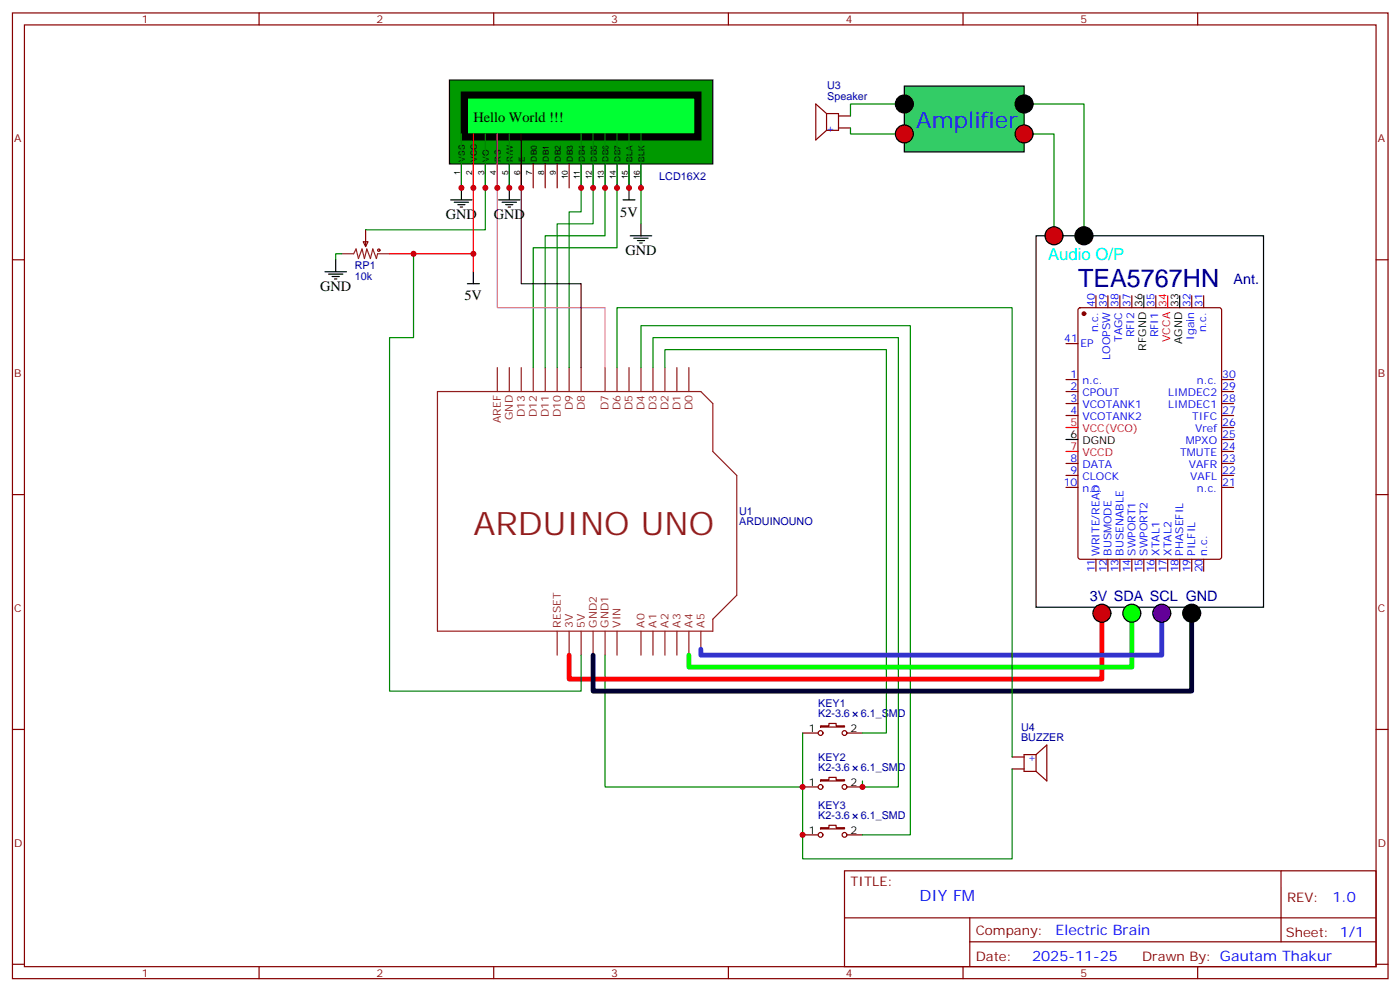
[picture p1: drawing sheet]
<svg xmlns="http://www.w3.org/2000/svg" width="413mm" height="292mm" viewBox="0 0 413 292" stroke-linecap="round" stroke-linejoin="round" font-family="sans-serif">
<g fill="none" stroke="#870000" stroke-width=".35">
<path d="M3.7 3.8h405.3v284.3h-405.3zM7.2 7.3h398.3v277.3h-398.3zM76.3 3.8v3.5M145.5 3.8v3.5M214.6 3.8v3.5M283.8 3.8v3.5M352.9 3.8v3.5M3.7 76.5h3.5M405.5 76.5h3.5M317.9 90.8l.4-.2h41l.6 .4 .1 73-.5 .6-41.2 .1-.6-.5-.1-72.9zM322.9 87.1v3.5M326.5 87.1v3.5"/>
<path d="M330 87.1v3.5M333.5 87.1v3.5M340.6 87.1v3.5M351.2 87.1v3.5M354.7 87.1v3.5M314.1 111.8h3.5M314.1 115.3h3.5M314.1 118.8h3.5M314.1 101.2h3.5M360 111.8h3.5M360 115.3h3.5M360 118.8h3.5"/>
<path d="M314.1 122.3h3.5M314.1 136.5h3.5M314.1 140h3.5M360 122.3h3.5M360 136.5h3.5M360 140h3.5M360 132.9h3.5M360 129.4h3.5M360 125.9h3.5M3.7 145.6h3.5M314.1 143.5h3.5M360 143.5h3.5"/>
<path d="M405.5 145.6h3.5M322.9 164.7v3.5M326.5 164.7v3.5M330 164.7v3.5M333.5 164.7v3.5M337 164.7v3.5M340.6 164.7v3.5M344.1 164.7v3.5M347.6 164.7v3.5M351.2 164.7v3.5M354.7 164.7v3.5M3.7 214.8h3.5"/>
<path d="M405.5 214.8h3.5M298.2 226.4h3.6M298.2 222.9h3.6M305.3 222.2h-3.5v4.9h3.5M305.3 222.2v4.9M305.3 222.2l3.2-2.8v10.5l-3.2-2.8M248.8 256.4h156.7v28.2h-156.7zM377.5 256.4v20.9M248.9 270.2h156.5M285.8 277.3h119.6M285.8 270.2v14.2M3.7 283.9h3.5"/>
<path d="M76.3 284.6v3.5M145.5 284.6v3.5M214.6 284.6v3.5M283.8 284.6v3.5M352.9 284.6v3.5M405.5 283.9h3.5"/>
</g>
<g fill="none" stroke="#8c2424" stroke-width=".35">
<path d="M128.9 115.3h77.6l3.5 3.5v14.1l7.1 7.1v35.3l-7.1 7v3.5h-81.1zM146.5 108.2v7.1M150.1 108.2v7.1M153.6 108.2v7.1M157.1 108.2v7.1M160.7 108.2v7.1M164.2 108.2v7.1M167.7 108.2v7.1M171.2 108.2v7.1M178.3 108.2v7.1M181.8 108.2v7.1M185.3 108.2v7.1"/>
<path d="M188.9 108.2v7.1M192.4 108.2v7.1M195.9 108.2v7.1M199.5 108.2v7.1M203 108.2v7.1M164.2 185.8v7.1M167.7 185.8v7.1M171.2 185.8v7.1M174.8 185.8v7.1M178.3 185.8v7.1M181.8 185.8v7.1M188.9 185.8v7.1"/>
<path d="M192.4 185.8v7.1M195.9 185.8v7.1M199.5 185.8v7.1M203 185.8v7.1M206.5 185.8v7.1"/>
</g>
<circle cx="319.4" cy="92.4" r=".53" fill="#870000" stroke="#870000" stroke-width=".35"/>
<path d="M344.1 87.1v3.5M314.1 125.9h3.5M314.1 132.9h3.5" fill="none" stroke="#f00" stroke-width=".35"/>
<path d="M337 87.1v3.5M347.6 87.1v3.5M314.1 129.4h3.5" fill="none" stroke="#000" stroke-width=".35"/>
<path d="M132.4 23.6h77.6v24.7h-77.6z" fill="#090" stroke="#000" stroke-width=".35"/>
<g fill="none" stroke="#870000" stroke-width=".35">
<path d="M136 48.3v7M139.5 48.3v7M143 48.3v7M146.5 48.3v7M150.1 48.3v7M153.6 48.3v7M157.1 48.3v7M160.7 48.3v7M164.2 48.3v7M167.7 48.3v7M171.2 48.3v7M174.8 48.3v7"/>
<path d="M178.3 48.3v7M181.8 48.3v7M185.3 48.3v7M188.9 48.3v7"/>
</g>
<path d="M136 27.1h70.5v14.1h-70.5z" fill="#000" stroke="#000" stroke-width=".35"/>
<path d="M137.7 28.9h67.1v10.5h-67.1z" fill="none" stroke="#000" stroke-width=".35"/>
<path d="M137.7 28.9h67.1v10.5h-67.1z" fill="#0f3" stroke="#000" stroke-width=".35"/>
<g fill="none" stroke="#870000" stroke-width=".35">
<path d="M107 71.2h1.4l-.7 1.4zM107.7 67.7v4.9M236.5 215.8h4.6M241.8 213.7h2.5v-.7h2.1v.7h2.4v.4h-7zM249.6 215.8h4.5M236.5 231.7h4.6M241.8 229.6h2.5v-.7h2.1v.7h2.4v.3h-7zM249.6 231.7h4.5M236.5 245.8h4.6M241.8 243.7h2.5v-.7h2.1v.7h2.4v.4h-7zM249.6 245.8h4.5"/>
<circle cx="241.8" cy="215.8" r=".71"/>
<circle cx="248.8" cy="215.8" r=".71"/>
<circle cx="241.8" cy="231.7" r=".71"/>
<circle cx="248.8" cy="231.7" r=".71"/>
<circle cx="241.8" cy="245.8" r=".71"/>
<circle cx="248.8" cy="245.8" r=".71"/>
</g>
<g fill="none" stroke="#008700" stroke-width=".35">
<path d="M136 39.4v15.9M143 39.4v28.3h-35.3M150.1 39.4v15.9M171.2 39.4v23h-3.5v45.8M174.8 39.4v26.5h-10.6v42.3M178.3 39.4v30h-17.6v38.8M181.8 39.4v33.6h-24.7v35.2M185.3 39.4v15.9M188.9 39.4v26.5M100.7 74.7h-1.8v1.8M181.8 108.2v-17.6h116.4v132.3M188.9 108.2v-12.3h79.4v149.9h-14.2"/>
<path d="M192.4 108.2v-8.8h72.3v132.3h-10.6v-1.8M195.9 108.2v-5.3h65.3v112.9h-7.1M178.3 192.9v38.8h58.2M236.5 215.8v37.1h61.7v-26.5"/>
</g>
<g fill="none" stroke="#000" stroke-width=".35">
<path d="M132.8 58.8h6.3M133.8 59.5h4.3M136 55.3v3.5M146.9 58.8h6.3M148 59.5h4.2M150.1 55.3v3.5M183.6 58.8h3.5M185.3 55.3v3.5M98.9 76.5v3.5M134.9 60.3h2.1M135.6 61h.7M149 60.3h2.1"/>
<path d="M149.7 61h.7M185.7 69.4h6.4M186.8 70.1h4.2M187.8 70.8h2.1M188.5 71.5h.7M188.9 65.9v3.5M305.3 69.4h67v109.4h-67zM95.7 80h6.4M96.8 80.7h4.2M97.9 81.4h2.1M98.6 82.1h.7M137.7 83.5h3.6"/>
<path d="M139.5 80v3.5"/>
</g>
<path d="M324.7 178.8v21.2h-157v-7.1" fill="none" stroke="#f00" stroke-width="1.4"/>
<path d="M351.2 178.8v24.7h-176.4v-10.6" fill="none" stroke="#003" stroke-width="1.4"/>
<circle cx="111.6" cy="73.7" r=".35" fill="none" stroke="#a10000" stroke-width=".35"/>
<path d="M100.7 74.7h3.5l.7-1.4 .7 2.8 1.1-2.8 .7 2.8 .7-2.8 1 2.8 .8-2.8 1 2.8 .4-1.4h3.5" fill="none" stroke="#8c2424" stroke-width=".35"/>
<path d="M146.5 39.4v51.2h31.8v17.6" fill="none" stroke="#f0f" stroke-width=".35"/>
<path d="M153.6 39.4v44.1h17.6v24.7" fill="none" stroke="#300" stroke-width=".35"/>
<path d="M139.5 39.4v35.3M114.8 74.7h24.7v5.3" fill="none" stroke="#f00" stroke-width=".35"/>
<path d="M333.5 178.8v17.6h-130.5v-3.5" fill="none" stroke="#0f0" stroke-width="1.4"/>
<path d="M342.3 179.1v13.8h-135.8v-1.8" fill="none" stroke="#33c" stroke-width="1.4"/>
<path d="M266.5 25.3h35.3v19.4h-35.3z" fill="#3c6" stroke="#000" stroke-width=".35"/>
<path d="M300 39.4h10.6v28.3M300 30.6h19.4v37.1" fill="none" stroke="#008700" stroke-width=".35"/>
<circle cx="319.4" cy="69.4" r="2.65" fill="#000" stroke="#000" stroke-width=".35"/>
<g fill="#c00" stroke="#000" stroke-width=".35">
<circle cx="310.6" cy="69.4" r="2.65"/>
<circle cx="301.8" cy="39.4" r="2.65"/>
</g>
<circle cx="301.8" cy="30.6" r="2.65" fill="#000" stroke="#000" stroke-width=".35"/>
<path d="M243.6 33.4h3.5v5h-3.5M243.6 33.4v5M243.6 33.4l-3.2-2.8v10.6l3.2-2.8M247.1 34.1h3.5M247.1 37.7h3.5" fill="none" stroke="#870000" stroke-width=".35"/>
<path d="M250.6 37.7v1.7h14.1M264.7 30.6h-14.1v3.5" fill="none" stroke="#008700" stroke-width=".35"/>
<circle cx="266.5" cy="39.4" r="2.65" fill="#c00" stroke="#000" stroke-width=".35"/>
<g fill="#000" stroke="#000" stroke-width=".35">
<circle cx="266.5" cy="30.6" r="2.65"/>
<circle cx="351.2" cy="180.6" r="2.65"/>
</g>
<path d="M121.8 74.7v24.7h-7v104.1h56.4v-10.6" fill="none" stroke="#008700" stroke-width=".35"/>
<circle cx="342.3" cy="180.6" r="2.65" fill="#60c" stroke="#000" stroke-width=".35"/>
<circle cx="333.5" cy="180.6" r="2.65" fill="#0f0" stroke="#000" stroke-width=".35"/>
<circle cx="324.7" cy="180.6" r="2.65" fill="#c00" stroke="#000" stroke-width=".35"/>
<g fill="#c00">
<circle cx="254.1" cy="231.7" r=".88"/>
<circle cx="236.5" cy="231.7" r=".88"/>
<circle cx="236.5" cy="245.8" r=".88"/>
<circle cx="139.5" cy="74.7" r=".88"/>
<circle cx="136" cy="55.3" r=".88"/>
<circle cx="139.5" cy="55.3" r=".88"/>
<circle cx="143" cy="55.3" r=".88"/>
<circle cx="146.5" cy="55.3" r=".88"/>
<circle cx="150.1" cy="55.3" r=".88"/>
<circle cx="153.6" cy="55.3" r=".88"/>
<circle cx="171.2" cy="55.3" r=".88"/>
<circle cx="174.8" cy="55.3" r=".88"/>
<circle cx="178.3" cy="55.3" r=".88"/>
<circle cx="181.8" cy="55.3" r=".88"/>
<circle cx="185.3" cy="55.3" r=".88"/>
<circle cx="188.9" cy="55.3" r=".88"/>
<circle cx="121.8" cy="74.7" r=".88"/>
</g>
<text font-size="9.5" fill="#8d2323" x="139.5" y="157.6">ARDUINO UNO</text>
<text font-size="7.4" fill="#000080" x="317.7" y="84.4">TEA5767HN</text>
<text font-size="6.7" fill="#00f" x="270" y="37.7">Amplifier</text>
<text font-size="4.9" fill="#0ff" x="308.8" y="76.5">Audio O/P</text>
<text font-size="4.6" fill="#00f" x="270.9" y="265.4">DIY FM</text>
<g font-size="4.2">
<text x="139.5" y="35.9">Hello World !!!</text>
<text x="131.4" y="64.5">GND</text>
<text x="145.5" y="64.5">GND</text>
<text x="182.8" y="63.8">5V</text>
<text x="184.3" y="75.1">GND</text>
<text x="94.3" y="85.7">GND</text>
<text x="136.8" y="88.5">5V</text>
</g>
<g font-size="4.2" fill="#000080">
<text x="363.5" y="83.5">Ant.</text>
<text x="321.2" y="177">3V SDA SCL GND</text>
</g>
<g font-size="4.2" fill="#00f">
<text x="392.6" y="265.7">1.0</text>
<text x="311" y="275.2">Electric Brain</text>
<text x="304.1" y="283">2025-11-25</text>
</g>
<g font-size="3.9" fill="#800">
<text x="250.6" y="261">TITLE:</text>
<text x="379.2" y="265.7">REV:</text>
<text x="287.5" y="275.2">Company:</text>
<text x="378.9" y="275.8">Sheet: 1/1</text>
<text x="287.5" y="282.9">Date:</text>
<text x="336.6" y="282.9">Drawn By: Gautam Thakur</text>
</g>
<g font-size="3.2" fill="#800">
<text x="41.8" y="6.8">1</text>
<text x="110.9" y="6.8">2</text>
<text x="180.1" y="6.8">3</text>
<text x="249.2" y="6.8">4</text>
<text x="318.3" y="6.8">5</text>
<text x="4.2" y="41.9">A</text>
<text x="406" y="41.9">A</text>
<text x="4.2" y="111.1">B</text>
<text x="406" y="111.1">B</text>
<text x="4.2" y="180.2">C</text>
<text x="406" y="180.2">C</text>
<text x="4.2" y="249.3">D</text>
<text x="406" y="249.3">D</text>
<text x="41.8" y="287.6">1</text>
<text x="110.9" y="287.6">2</text>
<text x="180.1" y="287.6">3</text>
<text x="249.2" y="287.6">4</text>
<text x="318.3" y="287.6">5</text>
</g>
<g font-size="3.2" fill="#000080">
<text x="243.7" y="29.6">Speaker</text>
<text x="243.7" y="26.3">U3</text>
<text x="194.3" y="52.9">LCD16X2</text>
<text x="104.5" y="82.3">10k</text>
<text x="104.5" y="79.1">RP1</text>
<text x="217.8" y="154.7">ARDUINOUNO</text>
<text x="217.8" y="151.8">U1</text>
<text x="241.1" y="208.1">KEY1</text>
<text x="241.1" y="211.2">K2-3.6</text>
<text x="253.6" y="211.2">6.1_SMD</text>
<text x="300.9" y="215.1">U4</text>
<text x="300.9" y="218.3">BUZZER</text>
<text x="241.1" y="227.1">K2-3.6</text>
<text x="241.1" y="223.9">KEY2</text>
<text x="253.6" y="227.1">6.1_SMD</text>
<text x="241.1" y="238.1">KEY3</text>
<text x="241.1" y="241.2">K2-3.6</text>
<text x="253.6" y="241.2">6.1_SMD</text>
</g>
<g font-size="3.2" fill="#00f">
<text x="243.4" y="38.7">+</text>
<text x="322.6" y="90.4" transform="rotate(-90 322.6 90.4)">40</text>
<text x="326.1" y="90.4" transform="rotate(-90 326.1 90.4)">39</text>
<text x="329.6" y="90.4" transform="rotate(-90 329.6 90.4)">38</text>
<text x="333.2" y="90.4" transform="rotate(-90 333.2 90.4)">37</text>
<text x="340.2" y="90.4" transform="rotate(-90 340.2 90.4)">35</text>
<text x="350.8" y="90.4" transform="rotate(-90 350.8 90.4)">32</text>
<text x="354.3" y="90.4" transform="rotate(-90 354.3 90.4)">31</text>
<text x="313.6" y="100.8">41</text>
<text x="323.6" y="97.9" transform="rotate(-90 323.6 97.9)">n.c.</text>
<text x="330.7" y="100.7" transform="rotate(-90 330.7 100.7)">TAGC</text>
<text x="334.2" y="99.3" transform="rotate(-90 334.2 99.3)">RFI2</text>
<text x="341.3" y="99.3" transform="rotate(-90 341.3 99.3)">RFI1</text>
<text x="351.9" y="100" transform="rotate(-90 351.9 100)">Igain</text>
<text x="355.4" y="97.9" transform="rotate(-90 355.4 97.9)">n.c.</text>
<text x="318.3" y="102.2">EP</text>
<text x="327.2" y="105.9" transform="rotate(-90 327.2 105.9)">LOOPSW</text>
<text x="315.4" y="111.4">1</text>
<text x="318.9" y="113.2">n.c.</text>
<text x="352.7" y="113.2">n.c.</text>
<text x="360.2" y="111.4">30</text>
<text x="315.4" y="114.9">2</text>
<text x="315.4" y="118.5">3</text>
<text x="318.9" y="116.7">CPOUT</text>
<text x="344.2" y="116.7">LIMDEC2</text>
<text x="360.2" y="118.5">28</text>
<text x="360.2" y="114.9">29</text>
<text x="315.4" y="122">4</text>
<text x="318.9" y="120.2">VCOTANK1</text>
<text x="318.9" y="123.8">VCOTANK2</text>
<text x="344.2" y="120.2">LIMDEC1</text>
<text x="351.3" y="123.8">TIFC</text>
<text x="360.2" y="125.5">26</text>
<text x="360.2" y="122">27</text>
<text x="349.4" y="130.8">MPXO</text>
<text x="352.1" y="127.3">Vref</text>
<text x="360.2" y="129">25</text>
<text x="315.4" y="136.1">8</text>
<text x="318.9" y="137.9">DATA</text>
<text x="347.8" y="134.3">TMUTE</text>
<text x="350.3" y="137.9">VAFR</text>
<text x="360.2" y="136.1">23</text>
<text x="360.2" y="132.6">24</text>
<text x="313.4" y="143.2">10</text>
<text x="315.4" y="139.6">9</text>
<text x="318.9" y="141.4">CLOCK</text>
<text x="350.7" y="141.4">VAFL</text>
<text x="360.2" y="143.2">21</text>
<text x="360.2" y="139.6">22</text>
<text x="318.9" y="144.9">n.c.</text>
<text x="352.7" y="144.9">n.c.</text>
<text x="324" y="163.6" transform="rotate(-90 324 163.6)">WRITE/READ</text>
<text x="327.5" y="163.6" transform="rotate(-90 327.5 163.6)">BUSMODE</text>
<text x="331" y="163.6" transform="rotate(-90 331 163.6)">BUSENABLE</text>
<text x="334.6" y="163.6" transform="rotate(-90 334.6 163.6)">SWPORT1</text>
<text x="338.1" y="163.6" transform="rotate(-90 338.1 163.6)">SWPORT2</text>
<text x="341.6" y="163.6" transform="rotate(-90 341.6 163.6)">XTAL1</text>
<text x="345.2" y="163.6" transform="rotate(-90 345.2 163.6)">XTAL2</text>
<text x="348.7" y="163.6" transform="rotate(-90 348.7 163.6)">PHASEFIL</text>
<text x="352.2" y="163.6" transform="rotate(-90 352.2 163.6)">PILFIL</text>
<text x="355.7" y="163.6" transform="rotate(-90 355.7 163.6)">n.c.</text>
<text x="322.6" y="168.5" transform="rotate(-90 322.6 168.5)">11</text>
<text x="326.1" y="168.5" transform="rotate(-90 326.1 168.5)">12</text>
<text x="329.6" y="168.5" transform="rotate(-90 329.6 168.5)">13</text>
<text x="333.2" y="168.5" transform="rotate(-90 333.2 168.5)">14</text>
<text x="336.7" y="168.5" transform="rotate(-90 336.7 168.5)">15</text>
<text x="340.2" y="168.5" transform="rotate(-90 340.2 168.5)">16</text>
<text x="343.7" y="168.5" transform="rotate(-90 343.7 168.5)">17</text>
<text x="347.3" y="168.5" transform="rotate(-90 347.3 168.5)">18</text>
<text x="350.8" y="168.5" transform="rotate(-90 350.8 168.5)">19</text>
<text x="354.3" y="168.5" transform="rotate(-90 354.3 168.5)">20</text>
<text x="302.8" y="223.9">+</text>
</g>
<g font-size="3.2">
<text x="336.7" y="90.4" transform="rotate(-90 336.7 90.4)">36</text>
<text x="347.3" y="90.4" transform="rotate(-90 347.3 90.4)">33</text>
<text x="348.3" y="101.3" transform="rotate(-90 348.3 101.3)">AGND</text>
<text x="337.7" y="103.2" transform="rotate(-90 337.7 103.2)">RFGND</text>
<text x="315.4" y="129">6</text>
<text x="318.9" y="130.8">DGND</text>
<text x="238.4" y="215.5">1</text>
<text x="250.6" y="215.5">2</text>
<text x="238.4" y="231.4">1</text>
<text x="250.6" y="231.4">2</text>
<text x="238.4" y="245.5">1</text>
<text x="250.6" y="245.5">2</text>
</g>
<g font-size="3.2" fill="#f00">
<text x="343.7" y="90.4" transform="rotate(-90 343.7 90.4)">34</text>
<text x="344.8" y="100.7" transform="rotate(-90 344.8 100.7)">VCCA</text>
<text x="315.4" y="125.5">5</text>
<text x="318.9" y="127.3">VCC(VCO)</text>
<text x="315.4" y="132.6">7</text>
<text x="318.9" y="134.3">VCCD</text>
</g>
<g font-size="3.2" fill="#8d2323">
<text x="147.6" y="124.6" transform="rotate(-90 147.6 124.6)">AREF</text>
<text x="151.1" y="123.6" transform="rotate(-90 151.1 123.6)">GND</text>
<text x="154.7" y="122.8" transform="rotate(-90 154.7 122.8)">D13</text>
<text x="158.2" y="122.8" transform="rotate(-90 158.2 122.8)">D12</text>
<text x="161.7" y="122.8" transform="rotate(-90 161.7 122.8)">D11</text>
<text x="165.2" y="122.8" transform="rotate(-90 165.2 122.8)">D10</text>
<text x="168.8" y="120.8" transform="rotate(-90 168.8 120.8)">D9</text>
<text x="172.3" y="120.8" transform="rotate(-90 172.3 120.8)">D8</text>
<text x="179.4" y="120.8" transform="rotate(-90 179.4 120.8)">D7</text>
<text x="182.9" y="120.8" transform="rotate(-90 182.9 120.8)">D6</text>
<text x="186.4" y="120.8" transform="rotate(-90 186.4 120.8)">D5</text>
<text x="189.9" y="120.8" transform="rotate(-90 189.9 120.8)">D4</text>
<text x="193.5" y="120.8" transform="rotate(-90 193.5 120.8)">D3</text>
<text x="197" y="120.8" transform="rotate(-90 197 120.8)">D2</text>
<text x="200.5" y="120.8" transform="rotate(-90 200.5 120.8)">D1</text>
<text x="204" y="120.8" transform="rotate(-90 204 120.8)">D0</text>
<text x="165.2" y="184.8" transform="rotate(-90 165.2 184.8)">RESET</text>
<text x="168.8" y="184.8" transform="rotate(-90 168.8 184.8)">3V</text>
<text x="172.3" y="184.8" transform="rotate(-90 172.3 184.8)">5V</text>
<text x="175.8" y="184.8" transform="rotate(-90 175.8 184.8)">GND2</text>
<text x="179.4" y="184.8" transform="rotate(-90 179.4 184.8)">GND1</text>
<text x="182.9" y="184.8" transform="rotate(-90 182.9 184.8)">VIN</text>
<text x="189.9" y="184.8" transform="rotate(-90 189.9 184.8)">A0</text>
<text x="193.5" y="184.8" transform="rotate(-90 193.5 184.8)">A1</text>
<text x="197" y="184.8" transform="rotate(-90 197 184.8)">A2</text>
<text x="200.5" y="184.8" transform="rotate(-90 200.5 184.8)">A3</text>
<text x="204" y="184.8" transform="rotate(-90 204 184.8)">A4</text>
<text x="207.6" y="184.8" transform="rotate(-90 207.6 184.8)">A5</text>
</g>
<g font-size="2.5">
<text x="137" y="47.6" transform="rotate(-90 137 47.6)">VSS</text>
<text x="140.5" y="47.6" transform="rotate(-90 140.5 47.6)">VCC</text>
<text x="144.1" y="47.6" transform="rotate(-90 144.1 47.6)">VO</text>
<text x="147.6" y="47.6" transform="rotate(-90 147.6 47.6)">RS</text>
<text x="151.1" y="47.6" transform="rotate(-90 151.1 47.6)">R/W</text>
<text x="154.7" y="47.6" transform="rotate(-90 154.7 47.6)">E</text>
<text x="158.2" y="47.6" transform="rotate(-90 158.2 47.6)">DB0</text>
<text x="161.7" y="47.6" transform="rotate(-90 161.7 47.6)">DB1</text>
<text x="165.2" y="47.6" transform="rotate(-90 165.2 47.6)">DB2</text>
<text x="168.8" y="47.6" transform="rotate(-90 168.8 47.6)">DB3</text>
<text x="172.3" y="47.6" transform="rotate(-90 172.3 47.6)">DB4</text>
<text x="175.8" y="47.6" transform="rotate(-90 175.8 47.6)">DB5</text>
<text x="179.4" y="47.6" transform="rotate(-90 179.4 47.6)">DB6</text>
<text x="182.9" y="47.6" transform="rotate(-90 182.9 47.6)">DB7</text>
<text x="186.4" y="47.6" transform="rotate(-90 186.4 47.6)">BLA</text>
<text x="189.9" y="47.6" transform="rotate(-90 189.9 47.6)">BLK</text>
<text x="135.6" y="51.4" transform="rotate(-90 135.6 51.4)">1</text>
<text x="139.1" y="51.4" transform="rotate(-90 139.1 51.4)">2</text>
<text x="142.7" y="51.4" transform="rotate(-90 142.7 51.4)">3</text>
<text x="146.2" y="51.4" transform="rotate(-90 146.2 51.4)">4</text>
<text x="149.7" y="51.4" transform="rotate(-90 149.7 51.4)">5</text>
<text x="153.2" y="51.4" transform="rotate(-90 153.2 51.4)">6</text>
<text x="156.8" y="51.4" transform="rotate(-90 156.8 51.4)">7</text>
<text x="160.3" y="51.4" transform="rotate(-90 160.3 51.4)">8</text>
<text x="163.8" y="51.4" transform="rotate(-90 163.8 51.4)">9</text>
<text x="167.4" y="52.8" transform="rotate(-90 167.4 52.8)">10</text>
<text x="170.9" y="52.8" transform="rotate(-90 170.9 52.8)">11</text>
<text x="174.4" y="52.8" transform="rotate(-90 174.4 52.8)">12</text>
<text x="177.9" y="52.8" transform="rotate(-90 177.9 52.8)">13</text>
<text x="181.5" y="52.8" transform="rotate(-90 181.5 52.8)">14</text>
<text x="185" y="52.8" transform="rotate(-90 185 52.8)">15</text>
<text x="188.5" y="52.8" transform="rotate(-90 188.5 52.8)">16</text>
</g>
</svg>
